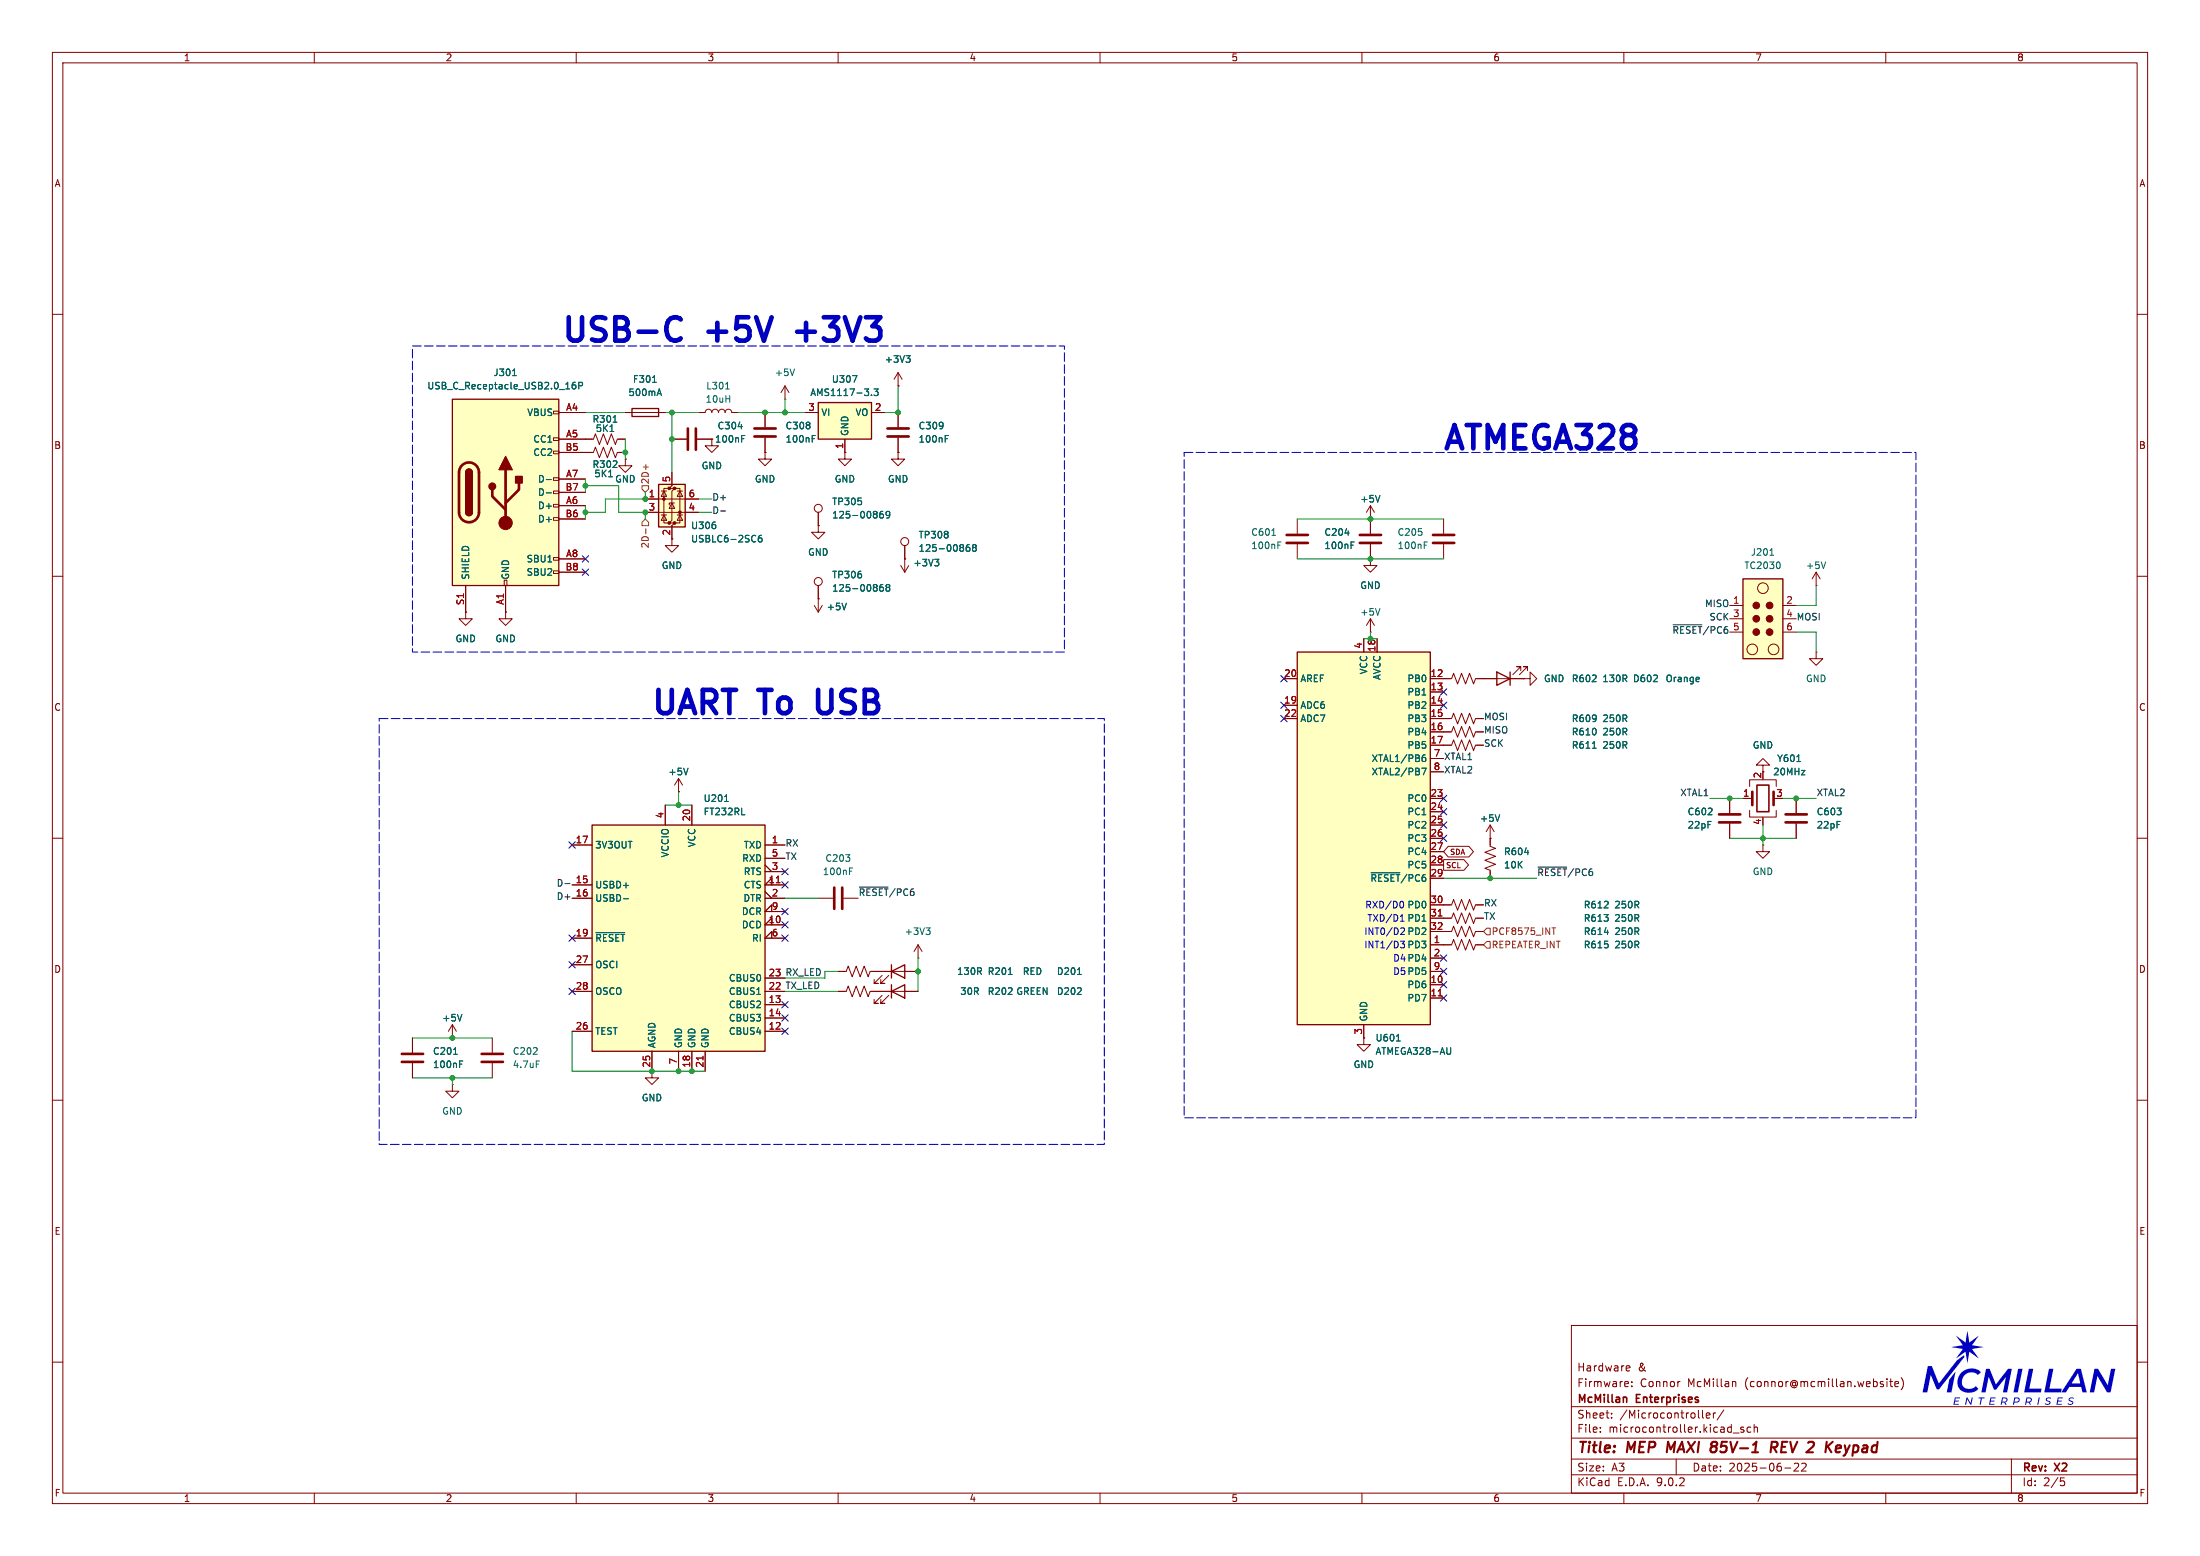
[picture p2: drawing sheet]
<svg xmlns="http://www.w3.org/2000/svg" width="420mm" height="297mm" viewBox="0 0 420 297" stroke-linecap="round" stroke-linejoin="round" font-family="sans-serif">
<g fill="none" stroke="#840000" stroke-width=".19">
<path d="M10 10h400v277h-400zM12 12h396v273h-396zM60 10v2M110 10v2M160 10v2M210 10v2M260 10v2M310 10v2M360 10v2M10 60h2M408 60h2M261.6 99.1h.1"/>
<path d="M261.6 96.5l-.7 1.3M261.6 96.5l.8 1.3M261.6 96.5v2.6M10 110h2M88.9 116.8v1.3h1.3l-1.3 1.3-1.3-1.3h1.3M88.9 116.8h.1M96.5 116.8v1.3h1.3l-1.3 1.3-1.3-1.3h1.3M96.5 116.8h.1M172 108l.7 1.2M172.7 106.7h.1M172.7 106.7v2.5M173.5 108l-.8 1.2"/>
<path d="M408 110h2M275.6 129.5h1.5l.4-1 .8 2.1 .7-2.1 .8 2.1 .7-2.1 .8 2.1 .4-1.1h9.1M290.3 128v-.7h-.7h.7l-1.5 1.5M290.8 129.5h1.3v-1.2l1.3 1.2-1.3 1.3v-1.3M290.8 129.5h.1M291.6 128v-.7h-.8h.8l-1.5 1.5M10 160h2M336.5 146.1h1.3l-1.3-1.3-1.2 1.3h1.2v1.2M408 160h2M275.6 175.3h1.5l.4-1.1 .8 2.1 .7-2.1 .8 2.1 .7-2.1 .8 2.1 .4-1h1.5M86.4 198.1h.1M86.4 195.6l-.8 1.3"/>
<path d="M86.4 195.6l.7 1.3M86.4 195.6v2.5M10 210h2M408 210h2M300 253h108v32h-108zM10 260h2M300 278.5h108M300 274.5h108M300 268.5h108M305.5 273.2v.2M305.5 272.5v.1M307.7 270.5v.2"/>
<path d="M307.7 269.8v.1M310.7 260.7l.4 .1 .1 .2-.8 .2M310.8 263.8l.1 .2-.7 .2M311.1 261.6l-.4 .1M311.5 264.5v.2M311.5 263.8v.1M320 278.5v3M320.6 263.7h.1M325 269.2v1.3l.2 .2M325.7 270.2l.7-.2v-.2l-.5-.1-.2 .2 .1 .7h.6M327.1 269.7v1M327.5 269.7l-.3 .1-.1 .2"/>
<path d="M329.1 269.1l-1.3 1.9M330.9 273.5h1.1M330.9 263.7h.3l.2 .2v.8M332.9 272.5l-.4-.1-.2 .2 .1 .2 .5 .2v.3h-.6M334.2 272.5l-.4-.1-.3 .3 .2 .6h.5M334.9 272.5l.2-.1 .3 .1 .1 .9M334.9 271.9v1.5M342.5 279.4l.6-.1 .2 .1 .1 .3-1 1.1h1M343.9 279.4l.6-.1 .2 .1 .1 .3-.9 1.1h.9M360.2 263.2v.1M360.2 263.7v1M360.7 263.7h.6"/>
<path d="M360.9 263.2v1.3l.4 .2M361.7 264.2l.7-.2v-.2l-.5-.1-.2 .2 .1 .7h.6M362.9 263a1.72 1.72 0 0 1 0 2.3M384 278.5v6.5M408 260h2M60 285v2M110 285v2M160 285v2M210 285v2M260 285v2M300 281.5h108M310 285v2"/>
<path d="M340.7 280.2h1.2M360 285v2M393.4 282.1h.7M393.5 282.7h.4l.3 .2-.2 .6-.5 .1"/>
</g>
<path d="M318.4 275.2l-.2 2M327 276.1h.4M327.1 275.2h.4M327.4 276.1l.2 .1M327.5 277l-.3 .2M327.6 276l-.2 .1M338.1 276.3h.8a.55 .55 0 0 0 .4-.5 .55 .55 0 0 0-.3-.6h-.7l-.3 2M338.6 276.3l.5 .9M350.8 275.9l.6 .1v.3l-.9 .2M351.3 277.1l-.6 .1" fill="none" stroke="#840000" stroke-width=".4"/>
<path d="M310.3 266.7l.2 .2v.8" fill="none" stroke="#840000" stroke-width=".3"/>
<path d="M285.7 128.3l2.6 1.2-2.6 1.3zM288.3 128.3v2.5" fill="none" stroke="#840000" stroke-width=".25"/>
<path d="M263.4 94.6l-.4 1.2M178.4 106.8h.8l-.4 .4M179 107.2l.2 .3v.3l-.2 .2M324.2 129.3l.2 .3-.6 .1M324.3 130.1h-.1M88.2 193.6l-.4 1.3" fill="none" stroke="#006464" stroke-width=".19"/>
<path d="M86.4 76.2h20.3v35.6h-20.3z" fill="#ffffc2"/>
<g fill="none" stroke="#840000" stroke-width=".19">
<path d="M105.7 78.5h1v.5h-1zM106.7 78.7h5.1M105.7 83.6h1v.5h-1zM105.7 86.1h1v.5h-1zM105.7 91.2h1v.5h-1zM105.7 93.7h1v.5h-1zM105.7 96.3h1v.5h-1zM105.7 98.8h1v.5h-1zM106.7 83.8h5.1M106.7 86.4h5.1M106.7 91.4h5.1M106.7 94h5.1"/>
<path d="M106.7 96.5h5.1M106.7 99.1h5.1M88.9 111.8v5M96.3 110.7h.5v1.1h-.5zM96.5 111.8v5M105.7 106.4h1v.5h-1zM105.7 109h1v.5h-1zM106.7 106.7h5.1M106.7 109.2h5.1"/>
</g>
<path d="M86.4 76.2h20.3v35.6h-20.3zM88.9 90.2a.64 .64 0 0 1 .6-.7 .64 .64 0 0 1 .7 .7M88.9 97.8a.64 .64 0 0 0 .6 .6 .64 .64 0 0 0 .7-.6" fill="none" stroke="#840000" stroke-width=".25"/>
<path d="M88.2 88.8a1.9 1.9 0 0 1 2.1-.4 1.9 1.9 0 0 1 1.1 1.8v7.6a1.91 1.91 0 0 1-1.9 1.9 1.91 1.91 0 0 1-1.9-1.9v-7.8l.2-.6zM94 93.5v1.2l2.5 2.6M96.5 89.7v10.1M99.1 92.2v1.3l-2.6 2.5" fill="none" stroke="#840000" stroke-width=".51"/>
<g fill="#840000" stroke="#840000" stroke-width=".25">
<path d="M88.9 90.2h1.3v7.6h-1.3z"/>
<path d="M89.1 89.7a.64 .64 0 0 1 .7-.1 .64 .64 0 0 1 .4 .6h-1.3z"/>
<path d="M88.9 97.8h1.3a.64 .64 0 0 1-.7 .6 .64 .64 0 0 1-.6-.6z"/>
<path d="M96.5 87.1l1.3 2.6h-2.6z"/>
<path d="M98.4 90.9h1.3v1.3h-1.3z"/>
<circle cx="94" cy="92.8" r=".63"/>
</g>
<circle cx="96.5" cy="99.8" r="1.27" fill="#840000" stroke="#840000" stroke-width=".19"/>
<path d="M97.9 71.7h.7M109.8 73h-.3a.86 .86 0 0 0 0 1.2l.4-.1v-.4l-.2-.2h-.4l-.1 .2M110.5 73.6h.6l.1-.2v-.3l-.7-.1v1.2M104.3 91.5h1M104.3 94.1h1" fill="none" stroke="#006464" stroke-width=".19"/>
<path d="M156.2 76.8h10.2v7h-10.2z" fill="#ffffc2"/>
<path d="M156.2 76.8h10.2v7h-10.2z" fill="none" stroke="#840000" stroke-width=".25"/>
<path d="M153.7 78.7h2.5M166.4 78.7h2.5M161.3 83.8v2.6M275.6 99.1v2.8M275.6 103.9v2.8M330.2 152.4v2.8M330.2 157.2v2.8M336.5 161.3v1.3h1.3l-1.3 1.2-1.2-1.2h1.2M336.5 161.3h.1" fill="none" stroke="#840000" stroke-width=".19"/>
<path d="M162.7 71.7h.9l-.6 1.3M166.4 75.4v.1M166.9 74.2h.7l-.4 .5 .4 .1v.6l-.2 .1-.5-.1M271.9 104.1h.4M271.9 103.4h.6" fill="none" stroke="#006464" stroke-width=".19"/>
<path d="M273.6 102.1h4M273.6 103.6h4M328.2 155.4h4M328.2 157h4" fill="none" stroke="#840000" stroke-width=".51"/>
<path d="M113 157.5h33v43.2h-33z" fill="#ffffc2"/>
<path d="M113 157.5h33v43.2h-33z" fill="none" stroke="#840000" stroke-width=".25"/>
<g fill="none" stroke="#840000" stroke-width=".19">
<path d="M146 78.7v2.8M149.9 76.2h.1M149.9 73.7l-.8 1.2M149.9 73.7l.7 1.2M149.9 73.7v2.5M171.4 78.7v2.8M128.3 83.8h2.8M133.1 83.8h2.8M135.9 83.8v1.3h1.3l-1.3 1.3-1.3-1.3h1.3M135.9 83.8h.1M146 86.4v1.2h1.3l-1.3 1.3-1.2-1.3h1.2M146 86.4h.1"/>
<path d="M146 83.6v2.8M171.4 83.6v2.8M261.6 99.1v2.8M128.3 102.9v1.2h1.2l-1.2 1.3-1.3-1.3h1.3M172.7 104.1v2.6M261.6 106.7v1.3h1.3l-1.3 1.2-1.3-1.2h1.3M261.6 106.7h.1M261.6 118.1l-.7 1.3M261.6 118.1l.8 1.3M261.6 103.9v2.8M261.6 118.1v2.6M346.7 111.8h.1"/>
<path d="M346.7 109.2l-.8 1.3M346.7 109.2l.8 1.3M346.7 109.2v2.6M261.6 120.7h.1M346.7 124.5v1.2h1.3l-1.3 1.3-1.3-1.3h1.3M346.7 124.5h.1M127 153.7v3.8M132.1 153.7v3.8M109.2 161.3h3.8M109.2 168.9h3.8M109.2 171.5h3.8M109.2 179.1h3.8"/>
<path d="M146 161.3h3.9M146 171.5h3.9M146 163.8h3.9M146 166.4h3.9M146 165.1l1.3 1.3M146 170.2l1.3 1.3M147.3 168.9v-1.3l-1.3 1.3h3.9M147.3 174v-1.3l-1.3 1.3h3.9M147.3 176.5v-1.2l-1.3 1.2h3.9M147.3 179.1v-1.3l-1.3 1.3h3.9M284.5 160v1.5l1 .4-2 .8 2 .7-2 .8 2 .8-2 .7 1 .4v1.5M109.2 184.2h3.8"/>
<path d="M109.2 189.2h3.8M109.2 196.9h3.8M146 189.2h3.9M146 196.9h3.9M146 186.7h3.9M146 191.8h3.9M146 194.3h3.9M124.5 200.7v3.8M129.5 200.7v3.8M132.1 200.7v3.8M134.6 200.7v3.8"/>
<circle cx="172.7" cy="103.4" r=".76"/>
</g>
<g fill="none" stroke="#006464" stroke-width=".19">
<path d="M151.7 70.4l-.4 1.3M140.9 81.4h.8M141.6 83.7h.4M141.6 83.1h.6M155.1 83.7h.4M155.1 83.1h.6M180.5 83.7h.4M180.5 83.1h.6M185 104h-.3a.86 .86 0 0 0 0 1.2l.4-.1 .1-.4-.3-.3-.3 .1-.2 .2M185.9 104.5l-.2-.2 .2-.3h.2l.3 .2-.3 .3M185.9 104.5l-.2 .2v.4l.2 .1h.4l.1-.2v-.3l-.3-.2M185.9 104.5h.2"/>
<path d="M256.8 101.8h.8M257.9 104.1h.4M257.9 103.4h.6M263.4 116.1l-.4 1.3M348.5 107.3l-.4 1.2M138.3 153h.8M141.6 155.5h.6M113.8 178h5.5M119 171.5h1M291.1 162.7h.7"/>
</g>
<path d="M148.2 168.5h.7M134.2 201.6v.7" fill="none" stroke="#a90000" stroke-width=".19"/>
<path d="M131.3 81.8v4.1M132.8 81.8v4.1M144 81.8h4.1M144 83.3h4.1M169.4 81.8h4.1M169.4 83.3h4.1M259.6 102.1h4.1M259.6 103.6h4.1" fill="none" stroke="#840000" stroke-width=".51"/>
<path d="M332.7 110.5h7.7v15.2h-7.7z" fill="#ffffc2"/>
<path d="M332.7 110.5h7.7v15.2h-7.7z" fill="none" stroke="#840000" stroke-width=".25"/>
<g fill="none" stroke="#840000" stroke-width=".19">
<path d="M330.2 115.6h2.5M330.2 118.1h2.5M340.4 115.6h2.5M340.4 118.1h2.5M330.2 120.7h2.5M340.4 120.7h2.5"/>
<circle cx="336.6" cy="112.3" r="1.02"/>
<circle cx="334.5" cy="124" r="1.02"/>
<circle cx="338.6" cy="124" r="1.02"/>
</g>
<g fill="#840000" stroke="#840000" stroke-width=".19">
<circle cx="335.3" cy="115.6" r=".63"/>
<circle cx="335.3" cy="118.1" r=".63"/>
<circle cx="335.3" cy="120.6" r=".63"/>
<circle cx="337.8" cy="115.6" r=".63"/>
<circle cx="337.8" cy="118.1" r=".63"/>
<circle cx="337.8" cy="120.6" r=".63"/>
</g>
<path d="M337.9 106h.7M339.7 107.4l.1 .3-.1 .7" fill="none" stroke="#006464" stroke-width=".19"/>
<path d="M125.7 92.5h5.1v8.1h-5.1z" fill="#ffffc2"/>
<g fill="#840000" stroke="#840000" stroke-width=".19">
<circle cx="126.7" cy="95.2" r=".25"/>
<circle cx="127.8" cy="93.2" r=".25"/>
<circle cx="127.8" cy="99.8" r=".25"/>
<circle cx="128.8" cy="93.2" r=".25"/>
<circle cx="128.8" cy="99.8" r=".25"/>
<circle cx="129.8" cy="97.8" r=".25"/>
</g>
<g fill="none" stroke="#840000" stroke-width=".19">
<path d="M119.4 78.7h7.6M133.3 78.7h1.3a.64 .64 0 0 1 .7-.6 .64 .64 0 0 1 .6 .6 .64 .64 0 0 1 .6-.6 .64 .64 0 0 1 .7 .6 .64 .64 0 0 1 .6-.6 .64 .64 0 0 1 .6 .6 .64 .64 0 0 1 .7-.6 .64 .64 0 0 1 .6 .6h1.3M123.2 95.3h10.1M123.2 97.8h10.1M126.2 98.3h1.1M126.2 93.7h1.1M126.7 93.7l.6 1h-1.1zM126.7 98.3l.6 1h-1.1zM127.8 93.2h-1.1v6.6h1.1M128.3 90.2v2.5l-.5 .5h1l-.5 .5v5.6l-.5 .5h1l-.5 .5v2.6M128.3 96l.5 1h-1zM128.8 96h-1v.4"/>
<path d="M128.8 93.2h1v6.6h-1M129.3 98.3h1M129.3 93.7h1M129.8 93.7l.5 1h-1zM129.8 98.3l.5 1h-1zM156.2 97.8v2.5M161.3 86.4v1.2h1.3l-1.3 1.3-1.3-1.3h1.3M161.3 86.4h.1M156.2 100.3v1.3h1.3l-1.3 1.3-1.3-1.3h1.3M156.2 100.3h.1M160 189.2h1.5l.4-1 .8 2 .7-2 .8 2 .8-2 .7 2 .4-1h1.5M160 185.4h1.5l.4-1 .8 2 .7-2 .8 2 .8-2 .7 2 .4-1h9.2"/>
<path d="M168.4 186.2l-1.5 1.5h.7h-.7v-.8M169.7 186.2l-1.6 1.5h.8h-.8v-.8M175.3 182.9h.1M175.3 180.3l-.8 1.3M175.3 180.3l.7 1.3M175.3 180.3v2.6"/>
<circle cx="156.2" cy="97" r=".76"/>
</g>
<path d="M120.6 78h5.1v1.5h-5.1zM125.7 92.5h5.1v8.1h-5.1zM170.2 185.4l2.5-1.2v2.5zM170.2 184.2v2.5" fill="none" stroke="#840000" stroke-width=".25"/>
<path d="M124.6 73h.7M125.5 75.1h.7M125.9 74.2l.4 1.3M138.5 74.2h.7M168.5 97.6l-.3 .1a.86 .86 0 0 0 0 1.2l.4-.1 .1-.5-.3-.2-.3 .1-.2 .1M169.9 98.2l-.3 .2-.3-.1-.2-.1v-.4l.3-.2h.2l.3 .2a.84 .84 0 0 1-.4 1.1h-.2M136.6 100.2v.6M145.4 102.2h-.4a.86 .86 0 0 0 0 1.2l.4-.1 .1-.4-.3-.2h-.3l-.1 .2M176.8 177.1h.8l-.5 .5M177.3 177.6l.3 .2v.3l-.3 .3M192.5 186h.7M205.7 186h.7" fill="none" stroke="#006464" stroke-width=".19"/>
<path d="M247.6 124.5h25.4v71.1h-25.4z" fill="#ffffc2"/>
<path d="M247.6 124.5h25.4v71.1h-25.4zM170.2 189.2l2.5-1.2v2.5zM170.2 188v2.5" fill="none" stroke="#840000" stroke-width=".25"/>
<g fill="none" stroke="#840000" stroke-width=".19">
<path d="M171.4 73.7h.1M171.4 71.1l-.7 1.3M171.4 71.1l.8 1.3M171.4 71.1v2.6M111.8 83.8h1.5l.4-1 .7 2 .8-2 .8 2 .7-2 .8 2 .4-1h1.5M111.8 86.4h1.5l.4-1.1 .7 2.1 .8-2.1 .8 2.1 .7-2.1 .8 2.1 .4-1h1.5M119.4 87.6v1.3h1.2l-1.2 1.3-1.3-1.3h1.3M119.4 87.6h.1M171.4 86.4v1.2h1.3l-1.3 1.3-1.2-1.3h1.2M171.4 86.4h.1M247.6 99.1v2.8M155.4 115.6l.8 1.2"/>
<path d="M156.2 114.3h.1M156.2 111.8v5M157 115.6l-.8 1.2M247.6 103.9v2.8M245.1 129.5h2.5M245.1 134.6h2.5M245.1 137.2h2.5M260.3 121.9v2.6M262.9 121.9v2.6M273 137.2h4.1l.4-1.1 .8 2.1 .7-2.1 .8 2.1 .7-2.1 .8 2.1 .4-1h1.5M273 139.7h4.1l.4-1 .8 2 .7-2 .8 2 .7-2 .8 2 .4-1h1.5M273 129.5h2.6"/>
<path d="M273 134.6h2.6M273 132.1h2.6M129.5 151.1h.1M129.5 148.6l-.7 1.3M129.5 148.6l.8 1.3M129.5 148.6v2.5M273 142.2h4.1l.4-1 .8 2.1 .7-2.1 .8 2.1 .7-2.1 .8 2.1 .4-1.1h1.5M273 144.8h2.6M273 147.3h2.6M273 152.4h2.6M273 154.9h2.6M273 157.5h2.6"/>
<path d="M284.5 157.5l-.8 1.3M284.5 157.5l.7 1.3M284.5 157.5v2.5M332.7 152.4h1.8M334 150.1v-1.3h5.1v1.3M334 154.7v1.3h5.1v-1.3M336.5 156v.2M342.9 152.4v2.8M342.9 157.2v2.8M156.2 171.5h2.8M161 171.5h2.8M273 177.8h4.1l.4-1 .8 2 .7-2 .8 2 .7-2 .8 2 .4-1h1.5"/>
<path d="M273 172.7h4.1l.4-1 .8 2 .7-2 .8 2 .7-2 .8 2 .4-1h1.5M273 160h2.6M273 162.6h2.6M273 165.1h2.6M273 167.6h2.6M273 175.3h2.6M275.6 164.1h3.9l.9 1-.9 1h-3.9zM276.5 161.5h3.9l.9 1.1-.9 1h-3.9l-.9-1zM284.5 160h.1M78.7 198.1v2.8M94 198.1v2.8M167.6 189.2h7.7"/>
<path d="M168.4 190l-1.5 1.5h.7h-.7v-.7M169.7 190l-1.6 1.5h.8h-.8v-.7M260.3 198.1v1.3h1.3l-1.3 1.3-1.2-1.3h1.2M260.3 198.1h.1M260.3 195.6v2.5M273 180.3h4.1l.4-1 .8 2.1 .7-2.1 .8 2.1 .7-2.1 .8 2.1 .4-1.1h1.5M273 182.9h2.6M273 185.4h2.6M273 188h2.6M273 190.5h2.6M78.7 202.9v2.8M86.4 207v1.3h1.2l-1.2 1.3-1.3-1.3h1.3"/>
<path d="M86.4 207h.1M94 202.9v2.8M124.5 204.5v1.2h1.2l-1.2 1.3-1.3-1.3h1.3M124.5 204.5h.1"/>
<circle cx="156.2" cy="111" r=".76"/>
</g>
<g fill="none" stroke="#006464" stroke-width=".19">
<path d="M173 67.9h.7l-.4 .5M173.5 68.4l.2 .2v.3l-.2 .3M116.2 91h.7M116.4 82.4h.8M117.1 80.6h.7M161.6 115.1l-.4 1.3M168.5 111.6h-.3a.86 .86 0 0 0 0 1.2l.4-.1 .1-.4-.3-.2h-.3l-.2 .2M169.4 112.1l-.3-.2 .3-.3h.2l.3 .2-.3 .3M169.4 112.1l-.3 .3 .1 .3 .2 .1h.3l.2-.2v-.2l-.3-.3M169.4 112.1h.2M242.8 102.2h.7M244 104.1h.4"/>
<path d="M244 103.4h.6M131.4 146.6l-.5 1.3M271.4 146.6h.9l-.6 1.3M271.5 144.7l.5-.1 .2 .2-.1 .5-.4 .1-.2-.2M272.1 144.1l-.4 .1-.2 .2M286.3 155.5l-.4 1.3M304 142.8h.7M343 145.4h.7M162.2 166.3h.4M162.2 165.7h.6M261.7 166.6h5.5M306.3 178h.8"/>
<path d="M266.6 198.7h.7M276.9 200v1.1l-.2 .1h-.4M86.6 201.2h.7M87.7 203.1h.5M87.7 202.5h.6M102.4 202.5h.6"/>
</g>
<path d="M274.6 174.8h.7M274.6 190.1h.7" fill="none" stroke="#a90000" stroke-width=".19"/>
<path d="M245.6 102.1h4.1M245.6 103.6h4.1M334.5 151.1v2.6M338.6 151.1v2.6M340.9 155.4h4M340.9 157h4M159.3 169.4v4.1M160.8 169.4v4.1M76.7 201.2h4.1M76.7 202.7h4.1M91.9 201.2h4.1M91.9 202.7h4.1" fill="none" stroke="#840000" stroke-width=".51"/>
<path d="M335.4 149.9h2.3v5h-2.3z" fill="none" stroke="#840000" stroke-width=".3"/>
<path d="M122.6 92.7h1.2v.6l-.6 .7-.6-.7zM123.2 99.1l.6 .6v.6h-1.2v-.6zM123.3 88.7v.9M123.3 100.9v1M283.8 177.2h.7v1.2h-.7l-.6-.6zM283.8 179.7h.7v1.3h-.7l-.6-.7zM296.3 177.1h.7M296.6 177.1v1.3" fill="none" stroke="#725600" stroke-width=".19"/>
<path d="M137.6 97.5h.9M319.4 119.3h5.5M107.8 168.7h1M164.1 169.3h5.4M293.6 165.5h5.5" fill="none" stroke="#0f0f0f" stroke-width=".19"/>
<g fill="none" stroke="#009600" stroke-width=".19">
<path d="M111.8 78.7h7.6M127 78.7h6.3M128.3 78.7v11.5M141 78.7h12.7M149.9 76.2v2.5M171.4 73.7v5h-2.5M111.8 92.7h6.3v5.1h5.1v1.3M111.8 91.4v2.6M111.8 96.5v2.6M119.4 83.8v3.8M123.2 94v1.3h-7.6v2.5h-3.8M133.3 97.8h2.6"/>
<path d="M133.3 95.3h2.6M247.6 99.1h28M247.6 106.7h28M346.7 111.8v3.8h-3.8M260.3 121.9h2.6M261.6 120.7v1.2M342.9 120.7h3.8v3.8M127 153.7h5.1M129.5 151.1v2.6M326.4 152.4h6.3M336.5 157.5v3.8M340.4 152.4h6.3"/>
<path d="M149.9 171.5h6.3M275.6 167.6h17.8M330.2 160h12.7M78.7 198.1h15.3M109.2 196.9v7.6h25.4M149.9 189.2h10.1M160 185.4h-2.5v1.3h-7.6M175.3 182.9v6.3M78.7 205.7h15.3M86.4 205.7v1.3"/>
</g>
<g fill="none" stroke="#000084" stroke-width=".19">
<path d="M111.2 106.1l1.2 1.2M111.2 108.6l1.2 1.2M112.4 106.1l-1.2 1.2M112.4 108.6l-1.2 1.2M244.5 134l1.2 1.2M244.5 128.9l1.2 1.2M244.5 136.6l1.2 1.2M245.7 134l-1.2 1.2M245.7 128.9l-1.2 1.2M245.7 136.6l-1.2 1.2M275 134l1.2 1.2M275 131.5l1.2 1.2"/>
<path d="M276.2 134l-1.2 1.2M276.2 131.5l-1.2 1.2M275 154.3l1.2 1.2M275 151.8l1.2 1.2M275 159.4l1.2 1.2M275 156.9l1.2 1.2M276.2 154.3l-1.2 1.2M276.2 151.8l-1.2 1.2M276.2 159.4l-1.2 1.2M276.2 156.9l-1.2 1.2M108.6 160.7l1.2 1.2M108.6 178.5l1.2 1.2"/>
<path d="M109.8 160.7l-1.2 1.2M109.8 178.5l-1.2 1.2M149.3 168.3l1.2 1.2M149.3 165.8l1.2 1.2M149.3 175.9l1.2 1.2M149.3 173.4l1.2 1.2M149.3 178.5l1.2 1.2M150.5 168.3l-1.2 1.2M150.5 165.8l-1.2 1.2M150.5 175.9l-1.2 1.2M150.5 173.4l-1.2 1.2M150.5 178.5l-1.2 1.2"/>
<path d="M108.6 188.6l1.2 1.2M108.6 183.5l1.2 1.3M109.8 188.6l-1.2 1.2M109.8 183.5l-1.2 1.3M149.3 191.2l1.2 1.2M149.3 193.7l1.2 1.2M149.3 196.2l1.2 1.3M150.5 191.2l-1.2 1.2M150.5 193.7l-1.2 1.2M150.5 196.2l-1.2 1.3M275 187.4l1.2 1.2M275 182.3l1.2 1.2"/>
<path d="M275 184.8l1.2 1.2M275 189.9l1.2 1.2M276.2 187.4l-1.2 1.2M276.2 182.3l-1.2 1.2M276.2 184.8l-1.2 1.2M276.2 189.9l-1.2 1.2"/>
</g>
<path d="M267.3 175.8h.8M267.3 179.7h.8l-.4 .4 .3 .1 .1 .2M267.4 174.9l.3-.3v1.2M267.5 177.2l.4-.1 .2 .3M267.5 172a.68 .68 0 0 1 .5 .7 .68 .68 0 0 1-.5 .6M268.1 177.5l-.8 .9h.8M268.1 180.7l-.2 .2h-.5" fill="none" stroke="#0000c2" stroke-width=".19"/>
<path d="M128.1 60.8a1.56 1.56 0 0 1 1.9 .2M130 64.6a1.56 1.56 0 0 1-1.9 .2" fill="none" stroke="#0000c2" stroke-width=".89"/>
<path d="M226.1 86.4h139.7v127h-139.7z" fill="none" stroke="#0000c2" stroke-width=".19" stroke-dasharray="1.7 .6"/>
<g fill="#0000c2">
<path d="M392.8 266.7h1v.2h-.8l-.1 .4h.7v.2h-.7l-.1 .5h.8v.1h-1z"/>
<path d="M395 266.9l.4-.2 .5 .1-.1 .2-.4-.1-.3 .2 .1 .2 .6 .3v.3l-.2 .2h-.5l-.4-.1 .1-.2 .5 .2 .3-.2-.1-.2-.6-.3z"/>
<path d="M373.3 261.8l-.8 4h-.9l.5-2.5z"/>
<path d="M368 260.7h.8l1.3 3.4 3.5-4.5 1.4-.9v.3l-4.8 6.2h-.5l-1.1-2.8-.7 3.4h-.9z"/>
</g>
<path d="M78.7 66h124.5v58.5h-124.5z" fill="none" stroke="#0000c2" stroke-width=".19" stroke-dasharray="1.7 .6"/>
<g fill="#0000c2">
<path d="M391.2 261.3h.8l-.8 3.8h2.4l-.2 .7h-3.1z"/>
<path d="M396.4 261.3h.9l1.1 4.5h-.9l-.2-1.1h-2.3l-.6 1.1h-.9l1.1-1.7h2.5l-.4-2-1.2 2h-.9z"/>
<path d="M373.2 266.7h1l-.1 .2h-.8v.4h.7l-.1 .2h-.7l-.1 .5h.9l-.1 .1h-1z"/>
<path d="M375.4 266.7h.2l.6 1.1 .2-1.1h.2l-.3 1.4h-.1l-.7-1-.2 1h-.2z"/>
<path d="M399.8 261.3h.7l1.9 3.1 .6-3.1h.8l-.9 4.5h-.7l-1.8-3.2-.6 3.2h-.9z"/>
</g>
<path d="M72.4 137.2h138.4v81.2h-138.4z" fill="none" stroke="#0000c2" stroke-width=".19" stroke-dasharray="1.7 .6"/>
<g fill="#0000c2">
<path d="M372.7 260.7l-2.6 3.4z"/>
<path d="M373.4 254.9l1.8 1.4 .4-2.3 .3 2.3 1.9-1.4-1.3 1.9 2.2 .3-2.2 .4 1.3 1.8-1.9-1.3-.3 2.3-.4-2.3-1.8 1.3 1.3-1.8-2.2-.4 2.2-.3z"/>
<path d="M380 266.7h1l-.1 .2h-.8v.4h.7l-.1 .2h-.7l-.1 .5h.9l-.1 .1h-1z"/>
<path d="M382.2 266.7l.7 .1 .3 .1v.5l-.4 .3 .3 .4h-.2l-.3-.4h-.4l-.1 .4h-.2l.2-.6h.7l.2-.2-.1-.3-.5-.1-.1 .6h-.2z"/>
<path d="M384.6 266.7l.8 .1 .2 .5-.3 .4h-.7l-.1 .4h-.2l.1-.6h.7l.3-.2-.1-.3-.6-.1-.1 .6h-.2z"/>
<path d="M385.3 261.3h.8l-.9 4.5h-.8z"/>
<path d="M387.3 261.3h.9l-.8 3.8h2.3l-.1 .7h-3.2z"/>
<path d="M386.9 266.7l.6 .1 .3 .1v.5l-.3 .3 .2 .4h-.2l-.2-.4h-.4l-.1 .4h-.2l.1-.6h.7l.3-.2-.1-.3-.6-.1-.1 .6h-.2z"/>
<path d="M389.2 266.7h.2l-.3 1.4h-.2z"/>
<path d="M390.7 266.9l.4-.2 .5 .1-.1 .2-.5-.1-.3 .2 .1 .2 .6 .3v.3l-.2 .2h-.5l-.4-.1 .1-.2 .5 .2 .3-.2v-.2l-.6-.3z"/>
<path d="M374.4 262a2.63 2.63 0 0 1 3.8 0l-.6 .5-.5-.4a1.77 1.77 0 0 0-2.2 .5 1.77 1.77 0 0 0 .1 2.3l.9 .2a1.71 1.71 0 0 0 1.3-.5l.5 .5a2.28 2.28 0 0 1-2.4 .7 2.28 2.28 0 0 1-1.6-1.9 2.68 2.68 0 0 1 .7-1.9z"/>
<path d="M379.1 261.3h.7l1.2 3 2.3-3h.8l-.9 4.5h-.8l.6-3-2 2.5h-.3l-1.1-2.5-.6 3h-.8z"/>
<path d="M377.7 266.7h1.2l-.1 .2h-.4l-.3 1.2h-.2l.3-1.2h-.5z"/>
</g>
<g fill="none" stroke="#006464" stroke-width=".19">
<path d="M97.9 71.7h.7M109.8 73h-.3a.86 .86 0 0 0 0 1.2l.4-.1v-.4l-.2-.2h-.4l-.1 .2M110.5 73.6h.6l.1-.2v-.3l-.7-.1v1.2M124.6 73h.7M125.5 75.1h.7M125.9 74.2l.4 1.3M162.7 71.7h.9l-.6 1.3M166.4 75.4v.1M166.9 74.2h.7l-.4 .5 .4 .1v.6l-.2 .1-.5-.1M173 67.9h.7l-.4 .5M173.5 68.4l.2 .2v.3l-.2 .3M104.3 91.5h1"/>
<path d="M104.3 94.1h1M116.2 91h.7M116.4 82.4h.8M117.1 80.6h.7M140.9 81.4h.8M141.6 83.7h.4M141.6 83.1h.6M155.1 83.7h.4M155.1 83.1h.6M168.5 97.6l-.3 .1a.86 .86 0 0 0 0 1.2l.4-.1 .1-.5-.3-.2-.3 .1-.2 .1M169.9 98.2l-.3 .2-.3-.1-.2-.1v-.4l.3-.2h.2l.3 .2a.84 .84 0 0 1-.4 1.1h-.2M180.5 83.7h.4"/>
<path d="M180.5 83.1h.6M263.4 94.6l-.4 1.2M136.6 100.2v.6M145.4 102.2h-.4a.86 .86 0 0 0 0 1.2l.4-.1 .1-.4-.3-.2h-.3l-.1 .2M161.6 115.1l-.4 1.3M168.5 111.6h-.3a.86 .86 0 0 0 0 1.2l.4-.1 .1-.4-.3-.2h-.3l-.2 .2M169.4 112.1l-.3-.2 .3-.3h.2l.3 .2-.3 .3M169.4 112.1l-.3 .3 .1 .3 .2 .1h.3l.2-.2v-.2l-.3-.3M169.4 112.1h.2M178.4 106.8h.8l-.4 .4M179 107.2l.2 .3v.3l-.2 .2M185 104h-.3a.86 .86 0 0 0 0 1.2l.4-.1 .1-.4-.3-.3-.3 .1-.2 .2"/>
<path d="M185.9 104.5l-.2-.2 .2-.3h.2l.3 .2-.3 .3M185.9 104.5l-.2 .2v.4l.2 .1h.4l.1-.2v-.3l-.3-.2M185.9 104.5h.2M256.8 101.8h.8M257.9 104.1h.4M257.9 103.4h.6M324.2 129.3l.2 .3-.6 .1M324.3 130.1h-.1M131.4 146.6l-.5 1.3M138.3 153h.8M141.6 155.5h.6M271.4 146.6h.9l-.6 1.3"/>
<path d="M271.5 144.7l.5-.1 .2 .2-.1 .5-.4 .1-.2-.2M272.1 144.1l-.4 .1-.2 .2M286.3 155.5l-.4 1.3M304 142.8h.7M343 145.4h.7M113.8 178h5.5M119 171.5h1M261.7 166.6h5.5M291.1 162.7h.7M306.3 178h.8M88.2 193.6l-.4 1.3M192.5 186h.7"/>
<path d="M205.7 186h.7M266.6 198.7h.7M276.9 200v1.1l-.2 .1h-.4M86.6 201.2h.7M87.7 203.1h.5M87.7 202.5h.6"/>
</g>
<g fill="none" stroke="#840000" stroke-width=".19">
<path d="M106.7 78.7h5.1M119.4 78.7h1.2M125.7 78.7h1.3M146 78.7v2.8M153.7 78.7h2.5M166.4 78.7h2.5M171.4 73.7h.1M171.4 78.7v2.8M106.7 83.8h6.3M106.7 86.4h6.3M106.7 91.4h5.1M106.7 94h5.1"/>
<path d="M106.7 96.5h5.1M106.7 99.1h5.1M118.1 83.8h1.3M118.1 86.4h1.3M119.4 87.6h.1M123.2 95.3h2.5M123.2 97.8h2.5M128.3 90.2v2.5M128.3 83.8h2.8M130.8 95.3h2.5M130.8 97.8h2.5M133.1 83.8h2.8"/>
<path d="M135.9 83.8h.1M146 86.4h.1M146 83.6v2.8M156.2 97.8v2.5M161.3 86.4h.1M161.3 83.8v2.6M171.4 86.4h.1M171.4 83.6v2.8M261.6 99.1h.1M261.6 99.1v2.8M88.9 116.8h.1M88.9 111.8v5"/>
<path d="M96.5 116.8h.1M96.5 111.8v5M106.7 106.7h5.1M106.7 109.2h5.1M128.3 100.3v2.6M156.2 100.3h.1M156.2 114.3h.1M156.2 111.8v2.5M172.7 106.7h.1M172.7 104.1v2.6M261.6 106.7h.1M261.6 103.9v2.8"/>
<path d="M245.1 129.5h2.5M245.1 134.6h2.5M245.1 137.2h2.5M260.3 121.9v2.6M262.9 121.9v2.6M273 129.5h3.9M273 134.6h2.6M273 137.2h3.9M273 132.1h2.6M273 139.7h3.9M281.9 129.5h3.8M281.9 137.2h1.3"/>
<path d="M281.9 139.7h1.3M288.3 129.5h2.5M290.8 129.5h.1M127 153.7v3.8M129.5 151.1h.1M132.1 153.7v3.8M273 142.2h3.9M273 144.8h2.6M273 147.3h2.6M273 152.4h2.6M273 154.9h2.6M273 157.5h2.6"/>
<path d="M281.9 142.2h1.3M330.2 152.4v2.8M330.2 157.2v2.8M332.7 152.4h1.3M342.9 152.4v2.8M342.9 157.2v2.8M109.2 161.3h3.8M109.2 168.9h3.8M109.2 171.5h3.8M109.2 179.1h3.8M146 161.3h3.9M146 171.5h3.9"/>
<path d="M146 163.8h3.9M146 166.4h3.9M146 165.1l1.3 1.3M146 170.2l1.3 1.3M147.3 168.9v-1.3l-1.3 1.3h3.9M147.3 174v-1.3l-1.3 1.3h3.9M147.3 176.5v-1.2l-1.3 1.2h3.9M147.3 179.1v-1.3l-1.3 1.3h3.9M273 160h2.6M273 162.6h2.6M273 165.1h2.6M273 167.6h2.6"/>
<path d="M273 172.7h3.9M273 175.3h3.9M273 177.8h3.9M281.9 172.7h1.3M281.9 175.3h1.3M281.9 177.8h1.3M284.5 160h.1M284.5 160v1.3M284.5 166.4v1.2M78.7 198.1v2.8M86.4 198.1h.1M109.2 184.2h3.8"/>
<path d="M109.2 189.2h3.8M109.2 196.9h3.8M146 189.2h3.9M146 196.9h3.9M146 186.7h3.9M146 191.8h3.9M146 194.3h3.9M160 185.4h1.3M160 189.2h1.3M166.4 185.4h3.8M166.4 189.2h3.8M172.7 185.4h2.6"/>
<path d="M172.7 189.2h2.6M260.3 198.1h.1M260.3 195.6v2.5M273 180.3h3.9M273 182.9h2.6M273 185.4h2.6M273 188h2.6M273 190.5h2.6M281.9 180.3h1.3M78.7 202.9v2.8M124.5 204.5h.1M124.5 200.7v3.8"/>
<path d="M129.5 200.7v3.8M132.1 200.7v3.8M134.6 200.7v3.8"/>
</g>
<path d="M148.2 168.5h.7M274.6 174.8h.7M274.6 190.1h.7M134.2 201.6v.7" fill="none" stroke="#a90000" stroke-width=".19"/>
<g fill="#009600" stroke="#009600" stroke-width=".19">
<circle cx="261.6" cy="121.9" r=".46"/>
<circle cx="261.6" cy="99.1" r=".46"/>
<circle cx="261.6" cy="106.7" r=".46"/>
<circle cx="336.5" cy="160" r=".46"/>
<circle cx="342.9" cy="152.4" r=".46"/>
<circle cx="330.2" cy="152.4" r=".46"/>
<circle cx="284.5" cy="167.6" r=".46"/>
<circle cx="175.3" cy="185.4" r=".46"/>
<circle cx="129.5" cy="153.7" r=".46"/>
<circle cx="128.3" cy="78.7" r=".46"/>
<circle cx="146" cy="78.7" r=".46"/>
<circle cx="149.9" cy="78.7" r=".46"/>
<circle cx="171.4" cy="78.7" r=".46"/>
<circle cx="111.8" cy="92.7" r=".46"/>
<circle cx="128.3" cy="83.8" r=".46"/>
<circle cx="111.8" cy="97.8" r=".46"/>
<circle cx="119.4" cy="86.4" r=".46"/>
<circle cx="123.2" cy="97.8" r=".46"/>
<circle cx="123.2" cy="95.3" r=".46"/>
<circle cx="129.5" cy="204.5" r=".46"/>
<circle cx="124.5" cy="204.5" r=".46"/>
<circle cx="132.1" cy="204.5" r=".46"/>
<circle cx="86.4" cy="205.7" r=".46"/>
<circle cx="86.4" cy="198.1" r=".46"/>
</g>
<g font-size="6.2" fill="#0000c2">
<text x="106.9" y="66.6">USB-C</text>
<text x="135.4" y="66.6">+5V</text>
<text x="154.1" y="66.6">+3V3</text>
<text x="274.9" y="87.1">ATMEGA328</text>
<text x="123.8" y="137.7">UART To</text>
<text x="157.8" y="137.7">USB</text>
</g>
<g font-size="2.8" fill="#840000">
<text x="301" y="277.9">Title:</text>
<text x="310.6" y="277.9">MEP</text>
<text x="319.1" y="277.9">MAXI</text>
<text x="328.2" y="277.9">85V-1</text>
<text x="340.5" y="277.9">REV 2</text>
<text x="352.6" y="277.9">Keypad</text>
</g>
<g font-size="2.1" fill="#840000">
<text x="301" y="262">Hardware</text>
<text x="312.6" y="262">&amp;</text>
<text x="301" y="268.2">McMillan</text>
<text x="301" y="265">Firmware:</text>
<text x="312.4" y="268.2">Enterprises</text>
<text x="313.1" y="265">Connor</text>
<text x="322.2" y="265">McMillan</text>
<text x="333.2" y="265">(connor@mcmillan.website)</text>
<text x="301" y="273.7">File:</text>
<text x="301" y="271">Sheet:</text>
<text x="307.1" y="273.7">microcontroller.kicad_sch</text>
<text x="309.2" y="271">/Microcontroller/</text>
<text x="301" y="281.1">Size:</text>
<text x="307.6" y="281.1">A3</text>
<text x="323" y="281.1">Date:</text>
<text x="330" y="281.1">2025-06-22</text>
<text x="386" y="281.3">Rev:</text>
<text x="392.4" y="281.3">X2</text>
<text x="301" y="283.9">KiCad</text>
<text x="308.7" y="283.9">E.D.A.</text>
<text x="316.3" y="283.9">9.0.2</text>
<text x="386" y="283.9">Id:</text>
<text x="390.1" y="283.9">2/5</text>
</g>
<g font-size="1.8" fill="#840000">
<text x="35" y="11.9">1</text>
<text x="85" y="11.9">2</text>
<text x="135" y="11.9">3</text>
<text x="185" y="11.9">4</text>
<text x="235" y="11.9">5</text>
<text x="285" y="11.9">6</text>
<text x="335" y="11.9">7</text>
<text x="385" y="11.9">8</text>
<text x="10.3" y="35.9">A</text>
<text x="408.3" y="35.9">A</text>
<text x="10.3" y="85.9">B</text>
<text x="408.2" y="85.9">B</text>
<text x="128" y="102.3" transform="rotate(-90 128 102.3)">2</text>
<text x="10.3" y="135.9">C</text>
<text x="408.2" y="135.9">C</text>
<text x="336.3" y="148.7" transform="rotate(-90 336.3 148.7)">2</text>
<text x="10.3" y="185.9">D</text>
<text x="408.2" y="185.9">D</text>
<text x="10.3" y="235.9">E</text>
<text x="408.3" y="235.9">E</text>
<text x="10.3" y="285.9">F</text>
<text x="35" y="286.9">1</text>
<text x="85" y="286.9">2</text>
<text x="135" y="286.9">3</text>
<text x="185" y="286.9">4</text>
<text x="235" y="286.9">5</text>
<text x="285" y="286.9">6</text>
<text x="335" y="286.9">7</text>
<text x="385" y="286.9">8</text>
<text x="408.3" y="285.9">F</text>
</g>
<g font-size="1.8" fill="#006464">
<text x="94.1" y="72">J301</text>
<text x="147.8" y="72">+5V</text>
<text x="168.8" y="69.4">+3V3</text>
<text x="81.5" y="74.5">USB_C_Receptacle_USB2.0_16P</text>
<text x="119.9" y="75.8">500mA</text>
<text x="120.7" y="73.3">F301</text>
<text x="134.6" y="77.1">10uH</text>
<text x="134.7" y="74.5">L301</text>
<text x="154.6" y="75.8">AMS1117-3.3</text>
<text x="158.7" y="73.3">U307</text>
<text x="100.6" y="79.6">VBUS</text>
<text x="113" y="80.9">R301</text>
<text x="113.6" y="82.7">5K1</text>
<text x="136.9" y="82.1">C304</text>
<text x="149.9" y="82.1">C308</text>
<text x="156.7" y="79.6">VI</text>
<text x="162.2" y="83.3" transform="rotate(-90 162.2 83.3)">GND</text>
<text x="163.2" y="79.6">VO</text>
<text x="175.3" y="82.1">C309</text>
<text x="101.7" y="84.7">CC1</text>
<text x="101.7" y="87.2">CC2</text>
<text x="113" y="89.5">R302</text>
<text x="133.9" y="89.8">GND</text>
<text x="136.4" y="84.7">100nF</text>
<text x="149.9" y="84.7">100nF</text>
<text x="175.3" y="84.7">100nF</text>
<text x="102.6" y="92.3">D-</text>
<text x="102.6" y="94.8">D-</text>
<text x="113.4" y="91.3">5K1</text>
<text x="117.3" y="92.3">GND</text>
<text x="144" y="92.3">GND</text>
<text x="159.3" y="92.3">GND</text>
<text x="169.4" y="92.3">GND</text>
<text x="102.6" y="97.4">D+</text>
<text x="102.6" y="99.9">D+</text>
<text x="131.8" y="101.2">U306</text>
<text x="158.8" y="96.6">TP305</text>
<text x="158.8" y="99.2">125-00869</text>
<text x="259.6" y="96.1">+5V</text>
<text x="100.4" y="107.5">SBU1</text>
<text x="131.8" y="103.7">USBLC6-2SC6</text>
<text x="154.2" y="106.3">GND</text>
<text x="175.3" y="103">TP308</text>
<text x="175.3" y="105.5">125-00868</text>
<text x="238.8" y="102.5">C601</text>
<text x="238.8" y="105">100nF</text>
<text x="252.7" y="102.5">C204</text>
<text x="252.7" y="105">100nF</text>
<text x="266.7" y="102.5">C205</text>
<text x="266.7" y="105">100nF</text>
<text x="334.2" y="106.3">J201</text>
<text x="89.8" y="110.7" transform="rotate(-90 89.8 110.7)">SHIELD</text>
<text x="97.4" y="110.7" transform="rotate(-90 97.4 110.7)">GND</text>
<text x="100.4" y="110.1">SBU2</text>
<text x="126.2" y="108.8">GND</text>
<text x="158.8" y="110.6">TP306</text>
<text x="158.8" y="113.1">125-00868</text>
<text x="174.3" y="108.3">+3V3</text>
<text x="259.6" y="112.6">GND</text>
<text x="332.9" y="108.8">TC2030</text>
<text x="344.7" y="108.8">+5V</text>
<text x="157.7" y="116.7">+5V</text>
<text x="259.6" y="117.7">+5V</text>
<text x="86.9" y="122.8">GND</text>
<text x="94.5" y="122.8">GND</text>
<text x="248.2" y="130.4">AREF</text>
<text x="261.2" y="128.8" transform="rotate(-90 261.2 128.8)">VCC</text>
<text x="263.8" y="129.9" transform="rotate(-90 263.8 129.9)">AVCC</text>
<text x="268.6" y="130.4">PB0</text>
<text x="294.6" y="130.4">GND</text>
<text x="300" y="130.4">R602</text>
<text x="305.8" y="130.4">130R</text>
<text x="311.6" y="130.4">D602</text>
<text x="317.9" y="130.4">Orange</text>
<text x="344.7" y="130.4">GND</text>
<text x="248.2" y="135.5">ADC6</text>
<text x="268.6" y="132.9">PB1</text>
<text x="268.6" y="135.5">PB2</text>
<text x="248.2" y="138">ADC7</text>
<text x="268.6" y="138">PB3</text>
<text x="268.6" y="140.6">PB4</text>
<text x="268.6" y="143.1">PB5</text>
<text x="300" y="143.1">R611</text>
<text x="300" y="138">R609</text>
<text x="300" y="140.6">R610</text>
<text x="305.8" y="143.1">250R</text>
<text x="305.8" y="138">250R</text>
<text x="305.8" y="140.6">250R</text>
<text x="334.5" y="143.1">GND</text>
<text x="127.5" y="148.2">+5V</text>
<text x="261.8" y="145.6">XTAL1/PB6</text>
<text x="261.8" y="148.2">XTAL2/PB7</text>
<text x="338.4" y="148.2">20MHz</text>
<text x="339.2" y="145.6">Y601</text>
<text x="134.2" y="153.3">U201</text>
<text x="134.2" y="155.8">FT232RL</text>
<text x="268.6" y="153.3">PC0</text>
<text x="268.6" y="155.8">PC1</text>
<text x="322.1" y="155.8">C602</text>
<text x="346.7" y="155.8">C603</text>
<text x="132.9" y="161.8" transform="rotate(-90 132.9 161.8)">VCC</text>
<text x="268.6" y="158.3">PC2</text>
<text x="268.6" y="160.9">PC3</text>
<text x="282.4" y="157.1">+5V</text>
<text x="322.1" y="158.3">22pF</text>
<text x="346.7" y="158.3">22pF</text>
<text x="113.5" y="162.2">3V3OUT</text>
<text x="127.9" y="163.8" transform="rotate(-90 127.9 163.8)">VCCIO</text>
<text x="141.6" y="164.7">RXD</text>
<text x="141.9" y="162.2">TXD</text>
<text x="141.9" y="167.2">RTS</text>
<text x="157" y="167.2">100nF</text>
<text x="157.5" y="164.7">C203</text>
<text x="268.6" y="163.4">PC4</text>
<text x="268.6" y="166">PC5</text>
<text x="287" y="163.4">R604</text>
<text x="287" y="166">10K</text>
<text x="334.5" y="167.2">GND</text>
<text x="113.5" y="169.8">USBD+</text>
<text x="113.5" y="172.3">USBD-</text>
<text x="141.8" y="172.3">DTR</text>
<text x="141.9" y="169.8">CTS</text>
<text x="261.5" y="168.5">~{RESET}/PC6</text>
<text x="268.6" y="173.6">PD0</text>
<text x="302.2" y="173.6">R612</text>
<text x="308.1" y="173.6">250R</text>
<text x="113.5" y="179.9">~{RESET}</text>
<text x="141.5" y="174.9">DCR</text>
<text x="141.5" y="177.4">DCD</text>
<text x="143.5" y="179.9">RI</text>
<text x="172.6" y="178.7">+3V3</text>
<text x="268.6" y="176.1">PD1</text>
<text x="268.6" y="178.7">PD2</text>
<text x="302.2" y="176.1">R613</text>
<text x="302.2" y="178.7">R614</text>
<text x="308.1" y="176.1">250R</text>
<text x="308.1" y="178.7">250R</text>
<text x="113.5" y="185">OSCI</text>
<text x="268.6" y="181.2">PD3</text>
<text x="268.6" y="183.7">PD4</text>
<text x="302.2" y="181.2">R615</text>
<text x="308.1" y="181.2">250R</text>
<text x="113.5" y="190.1">OSCO</text>
<text x="139" y="187.6">CBUS0</text>
<text x="139" y="190.1">CBUS1</text>
<text x="182.6" y="186.3">130R</text>
<text x="183.2" y="190.1">30R</text>
<text x="188.5" y="190.1">R202 GREEN</text>
<text x="188.5" y="186.3">R201</text>
<text x="195.2" y="186.3">RED</text>
<text x="201.7" y="186.3">D201</text>
<text x="201.7" y="190.1">D202</text>
<text x="268.6" y="188.8">PD6</text>
<text x="268.6" y="191.4">PD7</text>
<text x="268.6" y="186.3">PD5</text>
<text x="84.3" y="195.2">+5V</text>
<text x="113.5" y="197.7">TEST</text>
<text x="139" y="192.6">CBUS2</text>
<text x="139" y="195.2">CBUS3</text>
<text x="139" y="197.7">CBUS4</text>
<text x="261.2" y="195.1" transform="rotate(-90 261.2 195.1)">GND</text>
<text x="82.6" y="201.5">C201</text>
<text x="97.8" y="201.5">C202</text>
<text x="125.3" y="200.2" transform="rotate(-90 125.3 200.2)">AGND</text>
<text x="130.4" y="200.2" transform="rotate(-90 130.4 200.2)">GND</text>
<text x="132.9" y="200.2" transform="rotate(-90 132.9 200.2)">GND</text>
<text x="135.5" y="200.2" transform="rotate(-90 135.5 200.2)">GND</text>
<text x="262.5" y="199">U601</text>
<text x="262.5" y="201.5">ATMEGA328-AU</text>
<text x="82.6" y="204.1">100nF</text>
<text x="97.8" y="204.1">4.7uF</text>
<text x="258.3" y="204.1">GND</text>
<text x="84.3" y="213">GND</text>
<text x="122.4" y="210.4">GND</text>
</g>
<g font-size="1.8" fill="#a90000">
<text x="108" y="78.5">A4</text>
<text x="108" y="83.6">A5</text>
<text x="154.2" y="78.5">3</text>
<text x="166.9" y="78.5">2</text>
<text x="107.9" y="86.1">B5</text>
<text x="161" y="85.8" transform="rotate(-90 161 85.8)">1</text>
<text x="107.9" y="93.7">B7</text>
<text x="108" y="91.2">A7</text>
<text x="123.8" y="95">1</text>
<text x="128" y="92.1" transform="rotate(-90 128 92.1)">5</text>
<text x="131.4" y="95">6</text>
<text x="107.9" y="98.8">B6</text>
<text x="108" y="96.3">A6</text>
<text x="123.8" y="97.5">3</text>
<text x="131.4" y="97.5">4</text>
<text x="108" y="106.4">A8</text>
<text x="107.9" y="109">B8</text>
<text x="88.6" y="115.6" transform="rotate(-90 88.6 115.6)">S1</text>
<text x="96.3" y="115.6" transform="rotate(-90 96.3 115.6)">A1</text>
<text x="330.8" y="115.3">1</text>
<text x="330.8" y="117.9">3</text>
<text x="340.9" y="115.3">2</text>
<text x="340.9" y="117.9">4</text>
<text x="260.1" y="123.9" transform="rotate(-90 260.1 123.9)">4</text>
<text x="262.6" y="124.5" transform="rotate(-90 262.6 124.5)">18</text>
<text x="330.8" y="120.4">5</text>
<text x="340.9" y="120.4">6</text>
<text x="245.1" y="129.3">20</text>
<text x="273" y="129.3">12</text>
<text x="273" y="131.8">13</text>
<text x="245.1" y="134.4">19</text>
<text x="245.1" y="136.9">22</text>
<text x="273" y="134.4">14</text>
<text x="273" y="136.9">15</text>
<text x="273" y="139.4">16</text>
<text x="273" y="142">17</text>
<text x="273.6" y="144.5">7</text>
<text x="273.6" y="147.1">8</text>
<text x="273" y="152.1">23</text>
<text x="273" y="154.7">24</text>
<text x="332.7" y="152.1">1</text>
<text x="339" y="152.1">3</text>
<text x="109.8" y="161">17</text>
<text x="126.7" y="156.3" transform="rotate(-90 126.7 156.3)">4</text>
<text x="131.8" y="156.9" transform="rotate(-90 131.8 156.9)">20</text>
<text x="147.2" y="161">1</text>
<text x="273" y="157.2">25</text>
<text x="273" y="159.8">26</text>
<text x="336.3" y="157.6" transform="rotate(-90 336.3 157.6)">4</text>
<text x="147.2" y="163.6">5</text>
<text x="147.2" y="166.1">3</text>
<text x="273" y="162.3">27</text>
<text x="273" y="164.8">28</text>
<text x="273" y="167.4">29</text>
<text x="109.8" y="168.7">15</text>
<text x="109.8" y="171.2">16</text>
<text x="146.6" y="168.7">11</text>
<text x="147.2" y="171.2">2</text>
<text x="147.2" y="173.7">9</text>
<text x="273" y="172.5">30</text>
<text x="109.8" y="178.8">19</text>
<text x="146.6" y="176.3">10</text>
<text x="147.2" y="178.8">6</text>
<text x="273" y="175">31</text>
<text x="273" y="177.5">32</text>
<text x="109.8" y="183.9">27</text>
<text x="273.6" y="180.1">1</text>
<text x="273.6" y="182.6">2</text>
<text x="273.6" y="185.2">9</text>
<text x="109.8" y="189">28</text>
<text x="146.6" y="186.4">23</text>
<text x="146.6" y="189">22</text>
<text x="146.6" y="191.5">13</text>
<text x="273" y="187.7">10</text>
<text x="273" y="190.2">11</text>
<text x="109.8" y="196.6">26</text>
<text x="146.6" y="194.1">14</text>
<text x="146.6" y="196.6">12</text>
<text x="260.1" y="197.6" transform="rotate(-90 260.1 197.6)">3</text>
<text x="124.2" y="203.9" transform="rotate(-90 124.2 203.9)">25</text>
<text x="129.3" y="203.3" transform="rotate(-90 129.3 203.3)">7</text>
<text x="131.8" y="203.9" transform="rotate(-90 131.8 203.9)">18</text>
<text x="134.4" y="203.9" transform="rotate(-90 134.4 203.9)">21</text>
</g>
<g font-size="1.8" fill="#725600">
<text x="124.1" y="92.5" transform="rotate(-90 124.1 92.5)">2D+</text>
<text x="124.1" y="104.8" transform="rotate(-90 124.1 104.8)">2D-</text>
<text x="284.7" y="178.7">PCF8575_INT</text>
<text x="284.7" y="181.2">REPEATER_INT</text>
</g>
<g font-size="1.8" fill="#0f0f0f">
<text x="135.9" y="95.8">D+</text>
<text x="135.9" y="98.3">D-</text>
<text x="325.4" y="116.1">MISO</text>
<text x="326.2" y="118.6">SCK</text>
<text x="342.9" y="118.6">MOSI</text>
<text x="319.2" y="121.2">~{RESET}/PC6</text>
<text x="283.2" y="137.7">MOSI</text>
<text x="283.2" y="140.2">MISO</text>
<text x="283.2" y="142.8">SCK</text>
<text x="275.6" y="147.8">XTAL2</text>
<text x="275.6" y="145.3">XTAL1</text>
<text x="320.7" y="152.1">XTAL1</text>
<text x="346.7" y="152.1">XTAL2</text>
<text x="149.9" y="161.8">RX</text>
<text x="149.9" y="164.3">TX</text>
<text x="293.4" y="167.3">~{RESET}/PC6</text>
<text x="106.2" y="172">D+</text>
<text x="106.2" y="169.4">D-</text>
<text x="163.8" y="171.1">~{RESET}/PC6</text>
<text x="283.2" y="173.2">RX</text>
<text x="283.2" y="175.8">TX</text>
<text x="149.9" y="188.9">TX_LED</text>
<text x="149.9" y="186.3">RX_LED</text>
</g>
<g font-size="1.8" fill="#0000c2">
<text x="260.5" y="173.6">RXD/D0</text>
<text x="260.4" y="178.7">INT0/D2</text>
<text x="260.9" y="176.1">TXD/D1</text>
<text x="260.4" y="181.2">INT1/D3</text>
<text x="265.9" y="183.7">D4 PD4</text>
<text x="265.9" y="186.3">D5 PD5</text>
</g>
<g font-size="1.4" fill="#840000">
<text x="276" y="165.9">SCL</text>
<text x="276.7" y="163.4">SDA</text>
</g>
</svg>
